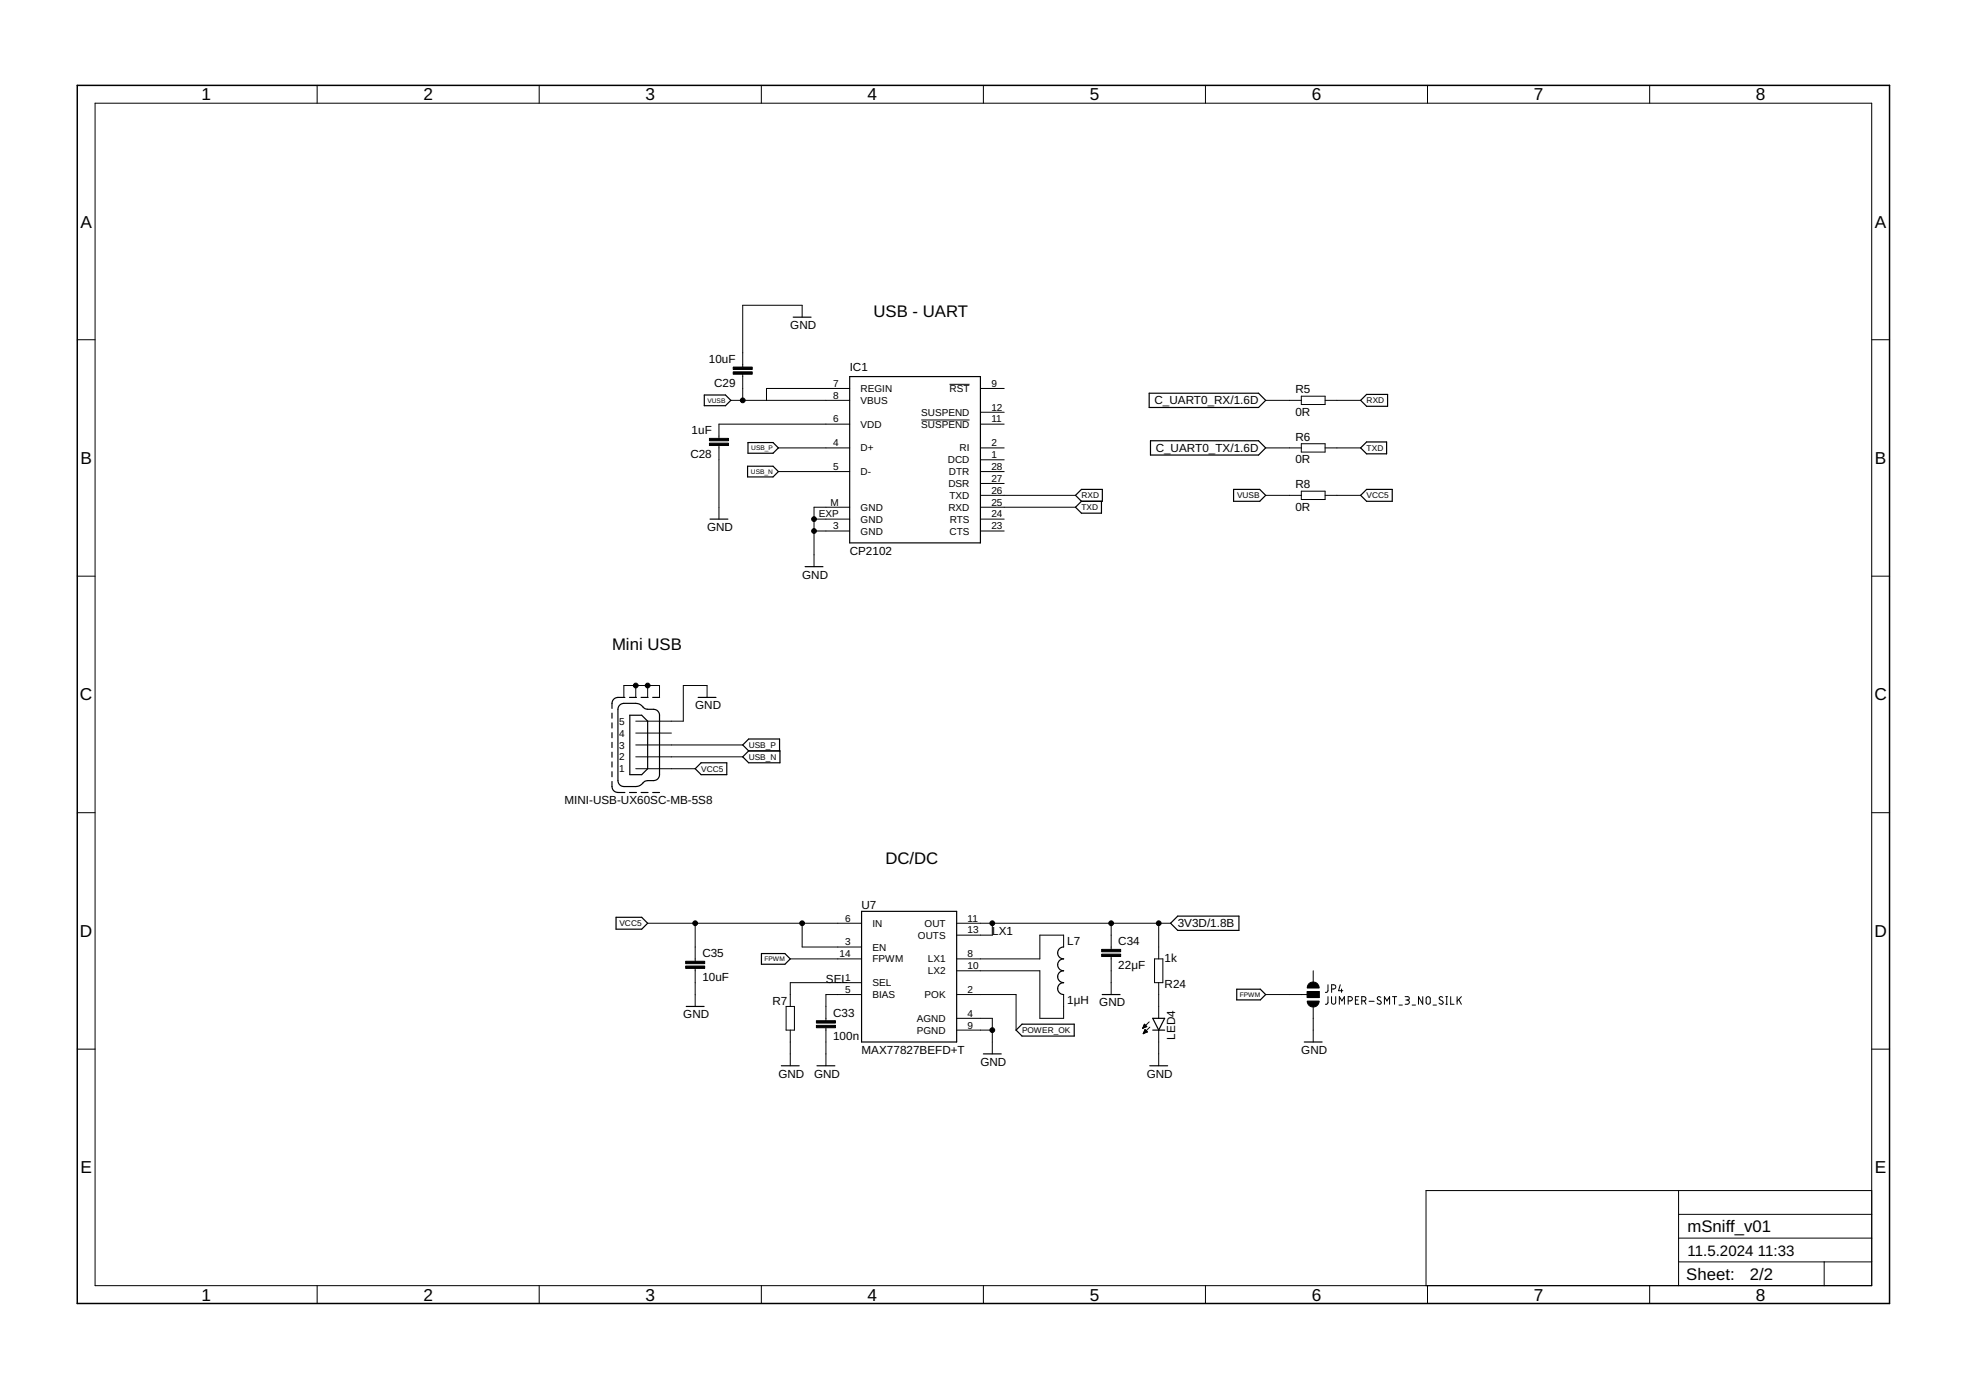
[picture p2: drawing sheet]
<svg xmlns="http://www.w3.org/2000/svg" width="420mm" height="297mm" viewBox="0 0 420 297" stroke-linecap="round" stroke-linejoin="round" font-family="sans-serif">
<g fill="none" stroke="#000" stroke-width=".21">
<path d="M67.8 18.2v3.9M115.2 18.2v3.9M162.7 18.2v3.9M210.2 18.2v3.9M257.6 18.2v3.9M305.1 18.2v3.9M352.6 18.2v3.9M20.3 22.1h379.7v252.6h-379.7zM16.5 72.6h3.8M158.7 80v5.6M171.4 67.8v-2.6h-12.7v13.2M400 72.6h3.8"/>
<path d="M153.6 95.2v15.7M156.2 85.6h25.4M166.3 95.7h15.3M181.6 83h-17.8v2.6M181.6 90.6h-28v3.1M196.9 89.7h10.3M202.9 82.1h4.3M209.5 83h5.1M209.5 90.6h5.1M209.5 95.7h5.1M209.5 88.1h5.1M209.5 98.3h5.1"/>
<path d="M270.5 85.6h7.6M270.5 95.7h7.6M278.1 84.7h5.1v1.7h-5.1zM278.1 94.8h5.1v1.8h-5.1zM283.2 85.6h7.6M283.2 95.7h7.6M166.3 100.8h15.3M174 113.5h7.6M174 110.9h7.6M181.6 108.4h-7.6v12.7M209.5 113.5h5.1M209.5 100.8h5.1"/>
<path d="M209.5 103.3h5.1M209.5 105.9h20.3M209.5 108.4h20.3M209.5 110.9h5.1M270.5 105.9h7.6M278.1 105h5.1v1.7h-5.1zM283.2 105.9h7.6M16.5 123.1h3.8M400 123.1h3.8M133.3 149v-2.5h7.6v2.5M135.9 159.2h22.8M135.9 156.7h7.6"/>
<path d="M135.9 146.5v2.5M138.4 146.5v2.5M151.1 149v-2.5h-5.1v7.6h-10.1M16.5 173.7h3.8M135.9 164.3h12.7M135.9 161.7h22.8M400 173.7h3.8M138.4 197.3h45.7M148.6 197.3v8.1M171.4 197.3v5.1h12.7M204.4 197.3h45.8M212.1 197.3v2.5h-7.7"/>
<path d="M237.5 197.3v5.6M247.6 197.3v7.6M148.6 206.9v8.2M168 215.1h1.8v5h-1.8zM168.9 204.9h15.2M176.5 219.6v8.2M184.1 212.5h-7.6v5.6M184.1 210h-15.2v5.1M204.4 212.5h12.7v7.6M204.4 217.6h7.7v7.6M204.4 207.5h17.8v10.1h5.1v-5.1M227.3 202.4v-2.6h-5.1v5.1h-17.8"/>
<path d="M237.5 204.4v8.1M244.2 219.7h.2M244.3 219.6h.3M244.3 219.5h.6M244.4 219.3h.6M244.4 219.2h.5M244.5 219.1h.3M244.5 219h.2M244.6 218.9l.5 .5-.9 .4zM245.6 218.4l-1.4 1.4M245.7 219.5l-1.4 1.4M246.7 204.9h1.8v5.1h-1.8z"/>
<path d="M247.6 210v7.6M270.5 212.5h8.9M279.4 211.9h2.5v1.3h-2.5zM280.6 207.5v2.5M280.6 215.1v7.6M283.8 213v1.4l-.2 .2h-.3M283.8 210.4v1.4l-.2 .2-.3 .1M284.6 213v1.2a.44 .44 0 0 0 .4 .4 .44 .44 0 0 0 .5-.4v-1.2M284.6 211.3h.4a.46 .46 0 0 0 .5-.4 .46 .46 0 0 0-.5-.5h-.4v1.7M286.2 214.6v-1.6l.6 .9 .5-.9v1.6M286.4 210.4l-.3 1.3h.9M286.7 211.3v.8"/>
<path d="M288.1 213.9h.5a.46 .46 0 0 0 .4-.5 .46 .46 0 0 0-.4-.4h-.5v1.6M289.7 213.7h.5M290.4 213h-.7v1.6h.7M291 213.9h.5a.46 .46 0 0 0 .4-.5 .46 .46 0 0 0-.4-.4h-.5v1.6M291.6 213.9l.3 .7M292.6 214h1.1M295.1 213.1l-.2-.1a.38 .38 0 0 0-.5 .1 .38 .38 0 0 0 .1 .6l.5 .2a.44 .44 0 0 1 0 .7 .44 .44 0 0 1-.7-.2M295.9 214.6v-1.6l.5 .9 .6-.9v1.6M297.6 213h.9M298 213v1.6M299 214.8h.7M300.3 213h.5a.36 .36 0 0 1 .4 .3 .36 .36 0 0 1-.4 .4h-.3"/>
<path d="M300.7 213.7a.46 .46 0 0 1 .5 .5 .46 .46 0 0 1-.5 .4h-.4M301.8 214.8h.7M304.1 213v1.6l-1-1.6v1.6M304.9 213.1l.3-.1 .3 .1 .2 1.1a.44 .44 0 0 1-.5 .4 .44 .44 0 0 1-.4-.4zM306.3 214.8h.7M308.3 213.1l-.5-.1-.2 .3 .1 .3 .6 .3a.38 .38 0 0 1 .1 .5 .38 .38 0 0 1-.5 .2l-.4-.2M309 214.6h.4M309 213h.4M309.2 213v1.6M310 213v1.6h.7M311.4 213v1.6M311.8 213.6l.5 1"/>
<path d="M312.3 213l-.9 1M16.5 224.2h3.8M168.9 220.1v7.7M204.4 220.1h7.7M244.3 220.9h.1M244.4 220.8h.2M244.4 220.7h.5M244.5 220.5h.7M244.5 220.4h.6M244.6 220.3h.4M244.6 220.2h.3M244.7 220h.1"/>
<path d="M244.7 220l.5 .5-.9 .4zM247.6 220.1v7.7M400 224.2h3.8M358.7 254.4v20.3M358.7 259.5h41.3M400 254.4h-95.2v20.3M67.8 274.7v3.9M115.2 274.7v3.9M162.7 274.7v3.9M210.2 274.7v3.9M257.6 274.7v3.9M305.1 274.7v3.9"/>
<path d="M352.6 274.7v3.9M358.7 269.7h41.3M358.7 264.6h41.3M389.8 269.7v5"/>
</g>
<g fill="none" stroke="#000" stroke-width=".25">
<path d="M169.5 67.8h3.8M150.5 84.4h4.5l1.2 1.2-1.2 1.1h-4.5zM159.8 99.6h5.4l1.1 1.2-1.1 1.1h-5.4zM159.9 94.6h5.3l1.1 1.1-1.1 1.2h-5.3zM181.6 80.5h27.9v35.5h-27.9zM245.6 84h23.4l1.5 1.6-1.5 1.5h-23.4zM245.9 94.2h23.1l1.5 1.5-1.5 1.5h-23.1zM290.8 95.7l1.3-1.3h4.2v2.6h-4.2zM290.8 85.6l1.3-1.3h4.4v2.5h-4.4zM151.7 110.9h3.9M229.8 105.9l1.3-1.3h4.5v2.5h-4.5zM231.1 107.1l-1.3 1.3 1.3 1.3h4.3v-2.6"/>
<path d="M263.6 104.6h5.6l1.3 1.3-1.3 1.2h-5.6zM290.8 105.9l1.3-1.3h5.4v2.5h-5.4zM172.1 121.1h3.8M130.8 152.4v1.1M130.8 154.5v1.1M130.8 156.6v1M130.8 158.6v1.1M132.3 150.8l.5-.4 .5-.1h2.6l1 .3 .7 .7a2.57 2.57 0 0 0 2.1 .3l.8 .2 .3 .5 .1 .5v12.7l-.1 .6-.3 .4a2.67 2.67 0 0 1-2.1 .3l-.6 .1-1.2 1.1-.7 .1-2.8-.1-.6-.2-.3-.4-.1-.6v-15.2zM133.5 149l-1.7 .1-.7 .4a2.43 2.43 0 0 0-.3 1.9M134.5 149h1.5M134.6 152.8h2.5l1.3 1.3v10.2l-1.3 1.2h-2.5zM137 149h1.5"/>
<path d="M139.5 149h1.4M149.2 149h3.8M130.8 167a2.14 2.14 0 0 0 .5 2.1l.8 .3h1.4M130.8 160.7v1.1M130.8 162.8v1.1M130.8 164.9v1.1M134.5 169.4h1.5M137 169.4h1.5M139.5 169.4h1.4M148.6 164.3l1.2-1.3h5.5v2.5h-5.5zM158.7 161.7l1.3-1.2h6.7v2.5h-6.7zM160 160.5l-1.3-1.3 1.3-1.3h6.6v2.6"/>
<path d="M131.7 196h5.4l1.3 1.3-1.3 1.3h-5.4zM184.1 194.8h20.3v27.9h-20.3zM250.2 197.3l1.5-1.5h13.1v3h-13.1zM146.7 215.1h3.8M162.7 203.8h5l1.2 1.1-1.2 1.2h-5zM227.3 202.4a1.27 1.27 0 0 0-1.3 1.2 1.27 1.27 0 0 0 1.3 1.3 1.27 1.27 0 0 0-1.3 1.3 1.27 1.27 0 0 0 1.3 1.3 1.27 1.27 0 0 0-1.3 1.2 1.27 1.27 0 0 0 1.3 1.3 1.27 1.27 0 0 0-1.3 1.3 1.27 1.27 0 0 0 1.3 1.2M235.6 212.5h3.8M246.4 217.6h2.5l-1.3 2.5zM264.3 211.4h5l1.2 1.1-1.2 1.2h-5zM167 227.8h3.8M174.6 227.8h3.8M210.2 225.2h3.8"/>
<path d="M217.1 220.1l1.3-1.2h11.2v2.5h-11.2zM245.7 227.8h3.8M246.4 220.1h2.5M278.7 222.7h3.9"/>
</g>
<path d="M156.7 78.4h4.1v.6h-4.1zM156.7 79.5h4.1v.5h-4.1zM151.6 93.7h4.1v.5h-4.1zM151.6 94.7h4.1v.5h-4.1zM146.5 206.4h4.1v.5h-4.1zM146.5 205.4h4.1v.5h-4.1zM174.5 219.1h4v.5h-4zM174.5 218.1h4v.5h-4zM235.4 203.9h4.1v.5h-4.1zM235.4 202.9h4.1v.5h-4.1zM279.4 211.9h2.5v1.3h-2.5z" fill="#000" stroke="#000" stroke-width=".21"/>
<g fill="#000" stroke="#000" stroke-width=".21">
<path d="M279.4 213.9h2.5a1.27 1.27 0 0 1-1.3 1.3 1.27 1.27 0 0 1-1.2-1.3z" fill-rule="evenodd"/>
<path d="M279.8 210.2a1.29 1.29 0 0 1 1.4-.2 1.29 1.29 0 0 1 .7 1.1h-2.5v-.4z" fill-rule="evenodd"/>
<circle cx="158.7" cy="85.6" r=".51"/>
<circle cx="174" cy="113.5" r=".51"/>
<circle cx="174" cy="110.9" r=".51"/>
<circle cx="135.9" cy="146.5" r=".51"/>
<circle cx="138.4" cy="146.5" r=".51"/>
<circle cx="148.6" cy="197.3" r=".51"/>
<circle cx="171.4" cy="197.3" r=".51"/>
<circle cx="212.1" cy="197.3" r=".51"/>
<circle cx="237.5" cy="197.3" r=".51"/>
<circle cx="247.6" cy="197.3" r=".51"/>
<circle cx="212.1" cy="220.1" r=".51"/>
</g>
<path d="M16.5 18.2h387.3v260.4h-387.3z" fill="none" stroke="#000" stroke-width=".32"/>
<g font-size="3.7">
<text x="43" y="21.4">1</text>
<text x="90.5" y="21.4">2</text>
<text x="138" y="21.4">3</text>
<text x="185.4" y="21.4">4</text>
<text x="232.9" y="21.4">5</text>
<text x="280.3" y="21.4">6</text>
<text x="327.8" y="21.4">7</text>
<text x="375.3" y="21.4">8</text>
<text x="17.2" y="48.6">A</text>
<text x="400.7" y="48.6">A</text>
<text x="17.2" y="99.2">B</text>
<text x="400.7" y="99.2">B</text>
<text x="17.1" y="149.7">C</text>
<text x="400.6" y="149.7">C</text>
<text x="17.1" y="200.2">D</text>
<text x="400.6" y="200.2">D</text>
<text x="17.2" y="250.8">E</text>
<text x="400.7" y="250.8">E</text>
<text x="43" y="277.9">1</text>
<text x="90.5" y="277.9">2</text>
<text x="138" y="277.9">3</text>
<text x="185.4" y="277.9">4</text>
<text x="232.9" y="277.9">5</text>
<text x="280.3" y="277.9">6</text>
<text x="327.8" y="277.9">7</text>
<text x="375.3" y="277.9">8</text>
</g>
<g font-size="3.6">
<text x="186.7" y="67.8">USB - UART</text>
<text x="130.8" y="138.9">Mini USB</text>
<text x="189.2" y="184.6">DC/DC</text>
<text x="360.6" y="263.3">mSniff_v01</text>
<text x="360.4" y="273.6">Sheet:</text>
<text x="374" y="273.5">2/2</text>
</g>
<g font-size="3.2">
<text x="360.6" y="268.4">11.5.2024</text>
<text x="375.7" y="268.4">11:33</text>
</g>
<g font-size="2.5">
<text x="168.9" y="70.3">GND</text>
<text x="151.5" y="77.5">10uF</text>
<text x="152.6" y="82.6">C29</text>
<text x="181.6" y="79.2">IC1</text>
<text x="246.7" y="86.4">C_UART0_RX/1.6D</text>
<text x="276.8" y="88.8">0R</text>
<text x="276.8" y="84">R5</text>
<text x="147.8" y="92.8">1uF</text>
<text x="276.8" y="94.2">R6</text>
<text x="147.5" y="97.9">C28</text>
<text x="247" y="96.6">C_UART0_TX/1.6D</text>
<text x="276.8" y="99">0R</text>
<text x="276.8" y="104.4">R8</text>
<text x="151.1" y="113.5">GND</text>
<text x="276.8" y="109.2">0R</text>
<text x="181.6" y="118.6">CP2102</text>
<text x="171.4" y="123.6">GND</text>
<text x="148.6" y="151.6">GND</text>
<text x="120.6" y="171.9">MINI-USB-UX60SC-MB-5S8</text>
<text x="184.1" y="194.2">U7</text>
<text x="212.1" y="199.8">LX1</text>
<text x="228.1" y="201.9">L7</text>
<text x="239" y="202">C34</text>
<text x="251.7" y="198.2">3V3D/1.8B</text>
<text x="150.1" y="209.6">10uF</text>
<text x="150.1" y="204.5">C35</text>
<text x="176.5" y="210">SEL</text>
<text x="239" y="207.1">22μF</text>
<text x="248.9" y="205.7">1k</text>
<text x="165.1" y="214.8">R7</text>
<text x="228.1" y="214.6">1μH</text>
<text x="234.9" y="215.1">GND</text>
<text x="248.9" y="211">R24</text>
<text x="146" y="217.6">GND</text>
<text x="178" y="217.2">C33</text>
<text x="178" y="222.3">100n</text>
<text x="184.1" y="225.2">MAX77827BEFD+T</text>
<text x="209.5" y="227.8">GND</text>
<text x="251.2" y="222.2" transform="rotate(-90 251.2 222.2)">LED4</text>
<text x="278.1" y="225.2">GND</text>
<text x="166.4" y="230.3">GND</text>
<text x="174" y="230.3">GND</text>
<text x="245.1" y="230.3">GND</text>
</g>
<g font-size="2.1">
<text x="178.1" y="82.7">7</text>
<text x="183.9" y="83.8">REGIN</text>
<text x="202.9" y="83.8">RST</text>
<text x="211.9" y="82.7">9</text>
<text x="178.1" y="85.2">8</text>
<text x="183.9" y="86.3">VBUS</text>
<text x="196.9" y="88.8">SUSPEND</text>
<text x="211.9" y="87.7">12</text>
<text x="178.1" y="90.3">6</text>
<text x="178.1" y="95.4">4</text>
<text x="183.9" y="91.4">VDD</text>
<text x="196.9" y="91.4">SUSPEND</text>
<text x="211.9" y="90.3">11</text>
<text x="211.9" y="95.4">2</text>
<text x="178.1" y="100.4">5</text>
<text x="183.9" y="96.5">D+</text>
<text x="183.9" y="101.5">D-</text>
<text x="202.6" y="99">DCD</text>
<text x="202.8" y="101.5">DTR</text>
<text x="205.1" y="96.5">RI</text>
<text x="211.9" y="97.9">1</text>
<text x="211.9" y="100.4">28</text>
<text x="202.7" y="104.1">DSR</text>
<text x="202.9" y="106.6">TXD</text>
<text x="211.9" y="103">27</text>
<text x="211.9" y="105.5">26</text>
<text x="175" y="110.6">EXP</text>
<text x="177.5" y="108">M</text>
<text x="178.1" y="113.1">3</text>
<text x="183.9" y="111.7">GND</text>
<text x="183.9" y="109.2">GND</text>
<text x="202.7" y="109.2">RXD</text>
<text x="203" y="111.7">RTS</text>
<text x="211.9" y="108">25</text>
<text x="211.9" y="110.6">24</text>
<text x="211.9" y="113.1">23</text>
<text x="183.9" y="114.2">GND</text>
<text x="202.9" y="114.2">CTS</text>
<text x="132.4" y="154.9">5</text>
<text x="132.4" y="160">3</text>
<text x="132.4" y="157.4">4</text>
<text x="132.4" y="165">1</text>
<text x="132.4" y="162.5">2</text>
<text x="180.6" y="196.9">6</text>
<text x="206.8" y="196.9">11</text>
<text x="180.6" y="202">3</text>
<text x="186.5" y="198">IN</text>
<text x="186.5" y="203.1">EN</text>
<text x="196.2" y="200.6">OUTS</text>
<text x="197.6" y="198">OUT</text>
<text x="206.8" y="199.5">13</text>
<text x="179.4" y="204.6">14</text>
<text x="180.6" y="209.6">1</text>
<text x="186.5" y="205.7">FPWM</text>
<text x="198.3" y="205.7">LX1</text>
<text x="198.3" y="208.2">LX2</text>
<text x="206.8" y="204.6">8</text>
<text x="206.8" y="207.1">10</text>
<text x="180.6" y="212.2">5</text>
<text x="186.5" y="213.3">BIAS</text>
<text x="186.5" y="210.7">SEL</text>
<text x="197.6" y="213.3">POK</text>
<text x="206.8" y="212.2">2</text>
<text x="195.9" y="218.4">AGND</text>
<text x="195.9" y="220.9">PGND</text>
<text x="206.8" y="217.2">4</text>
<text x="206.8" y="219.8">9</text>
</g>
<g font-size="1.8">
<text x="292.1" y="86.2">RXD</text>
<text x="292.1" y="96.3">TXD</text>
<text x="231.1" y="106.5">RXD</text>
<text x="264.4" y="106.5">VUSB</text>
<text x="292.1" y="106.5">VCC5</text>
<text x="231.1" y="109">TXD</text>
<text x="160" y="159.8">USB_P</text>
<text x="149.8" y="164.9">VCC5</text>
<text x="160" y="162.4">USB_N</text>
<text x="132.4" y="197.9">VCC5</text>
<text x="218.4" y="220.8">POWER_OK</text>
</g>
<g font-size="1.4">
<text x="151.2" y="86.1">VUSB</text>
<text x="160.5" y="101.3">USB_N</text>
<text x="160.6" y="96.2">USB_P</text>
<text x="163.4" y="205.4">FPWM</text>
<text x="265" y="213">FPWM</text>
</g>
</svg>
